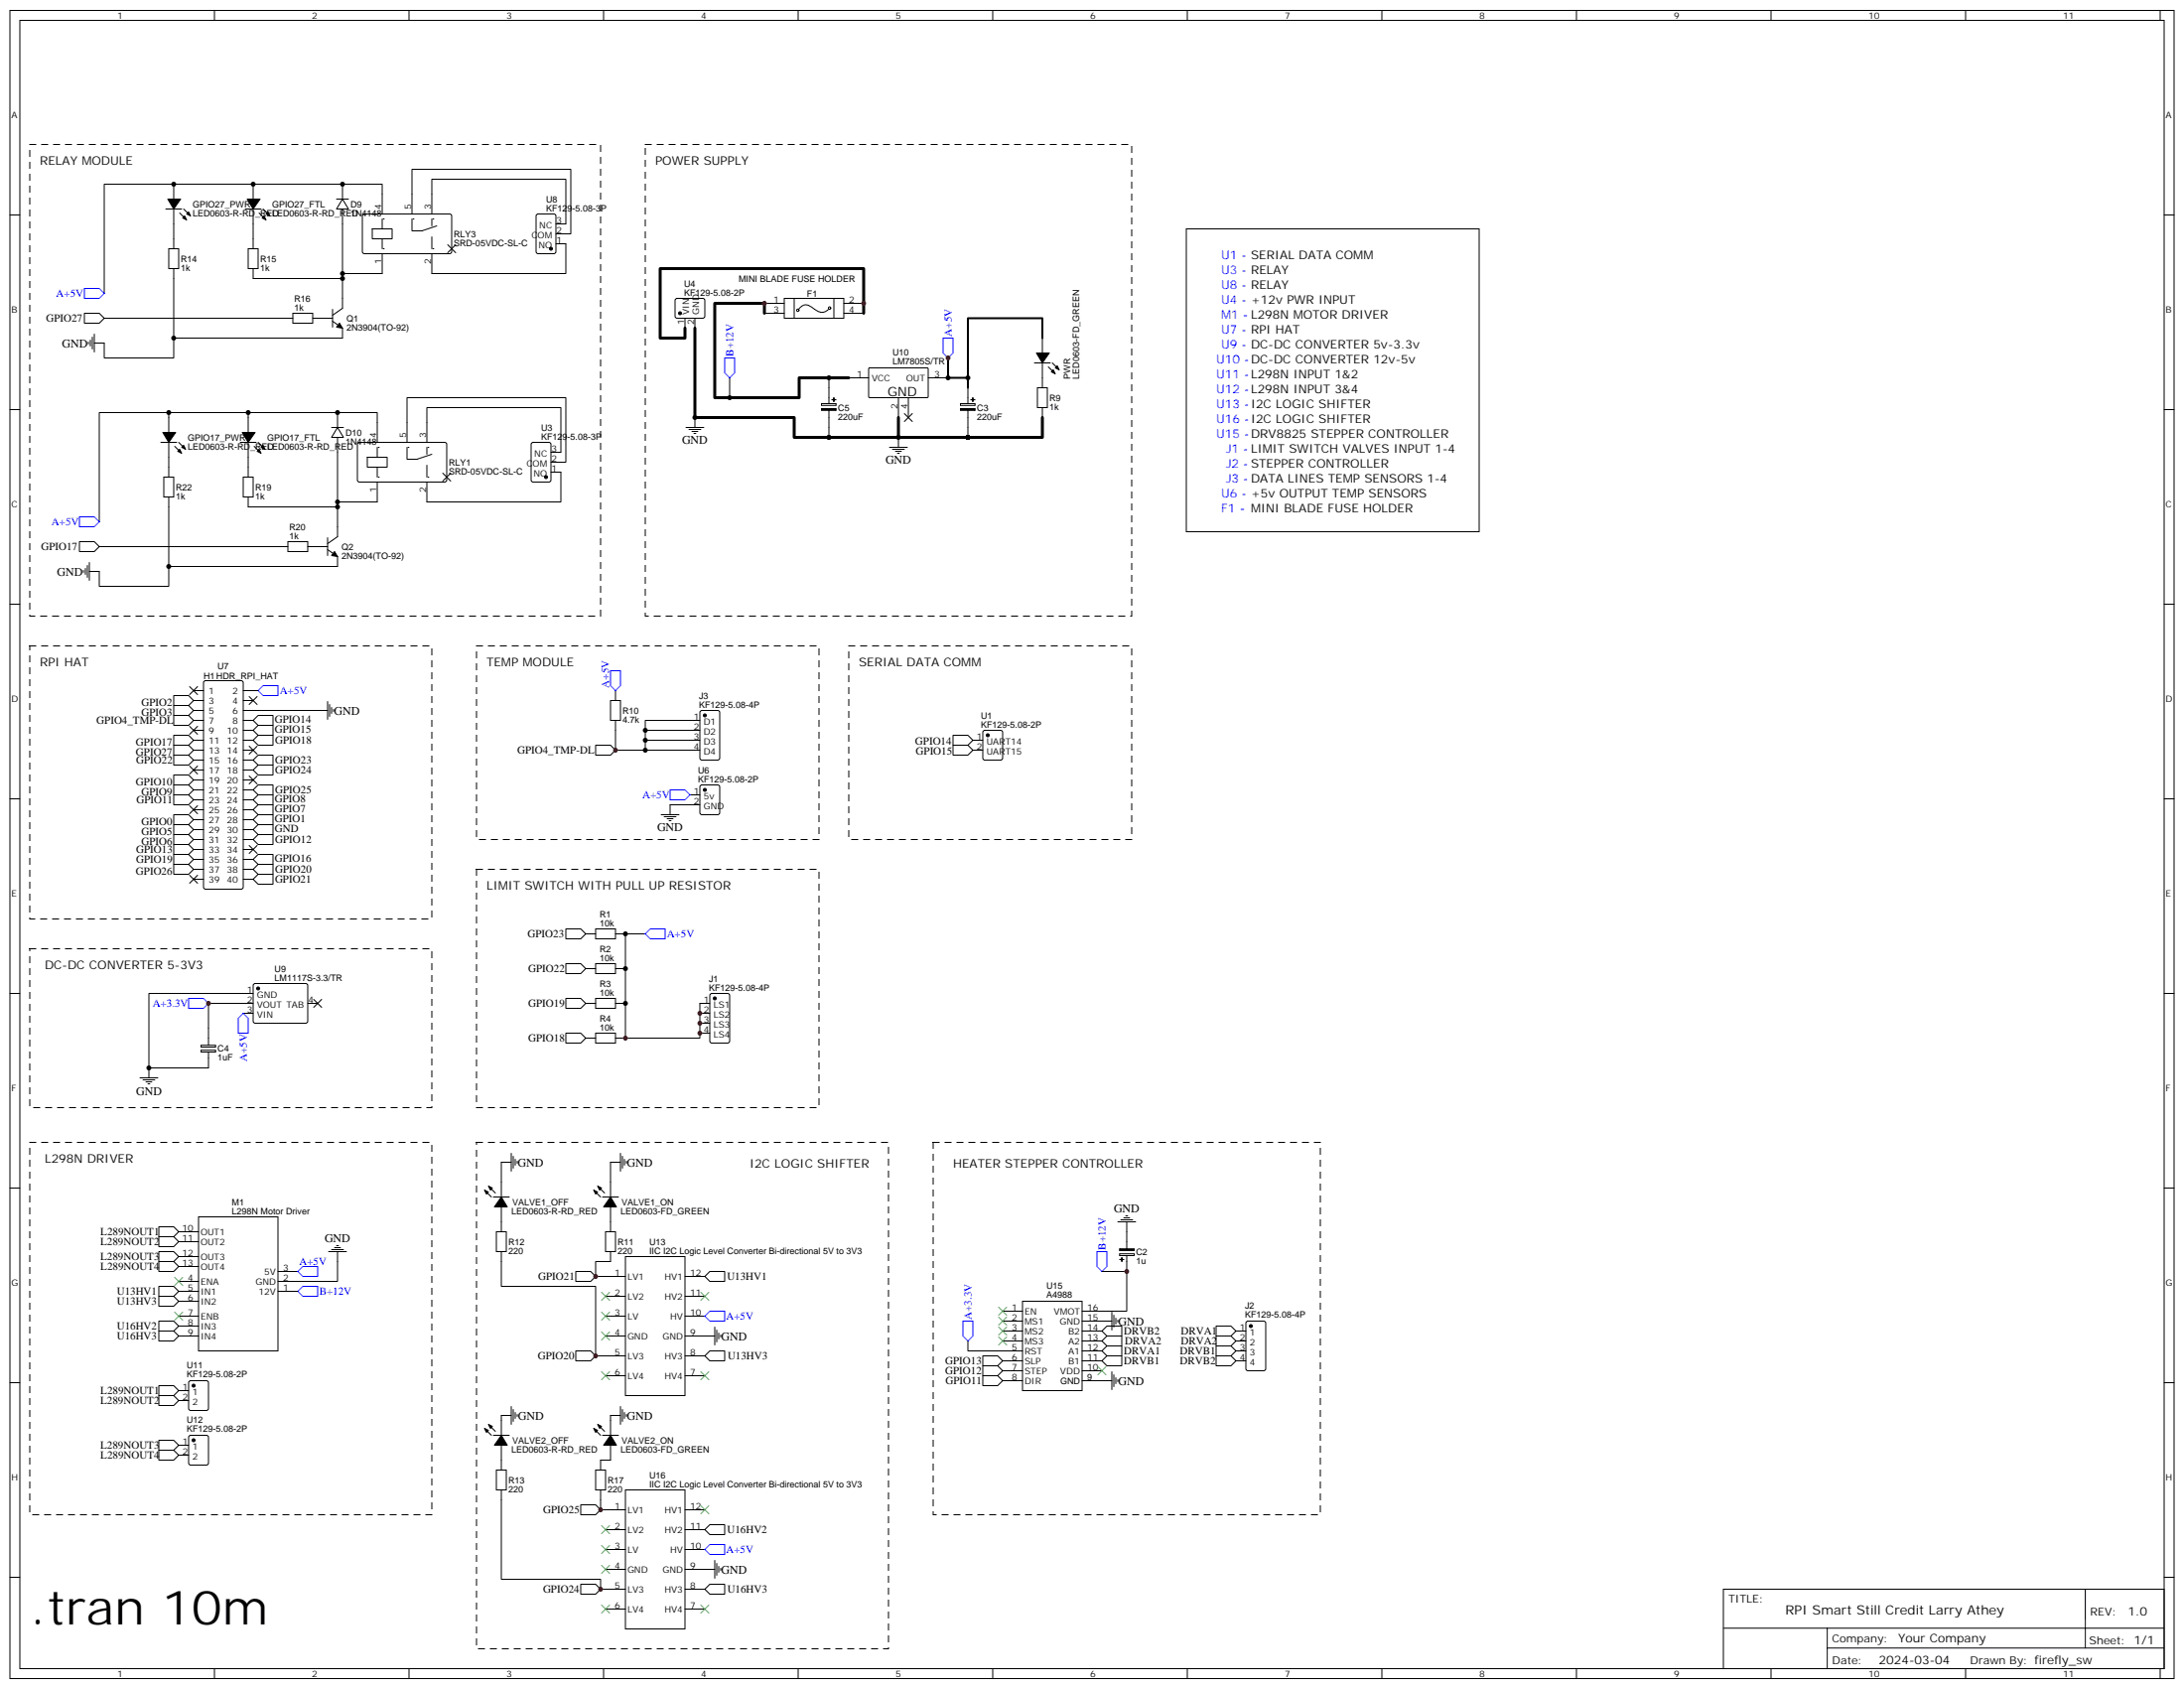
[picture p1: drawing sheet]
<svg xmlns="http://www.w3.org/2000/svg" width="776mm" height="600mm" viewBox="0 0 776 600" stroke-linecap="round" stroke-linejoin="round" font-family="sans-serif">
<g fill="none" stroke="#000" stroke-width=".35">
<path d="M3.5 3.7h769.1v592.7h-769.1zM7.1 7.2h762v585.6h-762zM76.2 3.7v3.5M145.3 3.7v3.5M214.5 3.7v3.5M283.6 3.7v3.5M352.8 3.7v3.5M421.9 3.7v3.5M491.1 3.7v3.5M560.2 3.7v3.5M629.4 3.7v3.5M698.5 3.7v3.5"/>
<path d="M767.6 3.7v3.5M3.5 76.4h3.6M61.7 65.4h-24.7v38.8M61.7 65.4h28.3M61.7 65.4v5.3M61.7 74.3v14.1M90 65.4h45.8v10.6M90 65.4v5.3M90 74.3v14.1M119.6 70.7h4.2M121.7 70.7l2.1 3.6h-4.2zM121.7 74.3v22.9h14.1v-7.1"/>
<path d="M121.7 65.4v5.3M129 76.2l.5-.2 30.6 .1 .4 .6-.1 13-.6 .4h-30.6l-.4-.7v-12.7zM135.8 77.8v3.5M146.4 77.8v4.2h3.5l5.3-1.7M146.4 76v-15.9h56.4v23h-5.2M153.5 76v-12.3h47.6v15.9h-3.5M153.5 77.8v2.5M190.7 76.2l.5-.2h5.6l.7 .5 .1 12.9-.5 .7h-5.9l-.6-.4-.1-13zM769.1 76.4h3.5M60 88.4h3.5v7h-3.5zM61.7 95.4v31.8h-24.7v-5.3h-3.5M88.2 88.4h3.5v7h-3.5z"/>
<path d="M90 95.4v3.6h31.7v-1.8M121.7 99v10.5l-3.5 2.5M132.3 81.3h7v3.5h-7zM135.8 84.8v3.6M153.5 84.1v4.3M159.1 87l2.8 2.8M161.9 87l-2.8 2.8M197.6 86.6h3.5v10.6h-47.6v-7.1M30 111.3h5.3l1.7 1.8-1.7 1.7h-5.3zM32.8 119.8v4.2M33.5 118.7v6.4M37 113.1h67.1"/>
<path d="M104.1 111.3h7v3.5h-7zM111.1 113.1h7.1M118.2 114.1l3.5 2.5v3.5h-60M118.2 109.9v6.3M240.1 106.2l.5-.2 9.4 .1 .5 .6-.1 5.9-.6 .5-9.5-.1-.4-.6v-5.7zM243.4 113.1v3.5M246.9 113.1v3.5M271.6 107.8h7.1M271.6 111.3h7.1M278.7 106h21.2v7.1h-21.2zM282.2 106v7.1M283.8 109.8a3.1 3.1 0 0 1 5.2-.3l.6 .5a3.3 3.3 0 0 0 4.8-.1"/>
<path d="M296.3 106v7.1M299.9 107.8h7M299.9 111.3h7M31.4 121.5v.7M32.1 120.8v2.1M259.3 134.2v7.1M294.6 134.2v9.2M301.6 134.2h7.1M308.7 130.9l21-.1 .1 10.3-20.9 .1zM336.9 127.2v7h-7.1M344 137.8v5.6M368.7 137.8h3.5v7h-3.5z"/>
<path d="M370.4 120.1v5.3M370.4 128.9v8.9M3.5 145.5h3.6M60 153.6v-7h-24.7v38.8M60 146.6h28.2v7M60 157.2v12.3M88.2 146.6h45.9v10.6M88.2 157.2v12.3M117.8 151.9h4.3M119.9 151.9l2.2 3.5h-4.3zM119.9 155.4v22.9h14.2v-7M119.9 146.6v5.3"/>
<path d="M127.2 157.4l.5-.2h30.6l.4 .7v12.9l-.7 .5-30.6-.1-.4-.6v-12.7zM134.1 158.9v3.6M144.6 157.2v-15.9h56.5v22.9h-5.3M144.6 158.9v4.3h3.6l5.3-1.8M151.7 157.2v-12.4h47.6v15.9h-3.5M151.7 158.9v2.5M189 157.4l.4-.2h5.7l.6 .4 .1 13-.5 .6-5.9 .1-.6-.5-.1-12.9zM243.8 151.9h6.3M244.8 152.6h4.3M245.9 153.3h2.1M246.6 154h.7M246.9 148.3v3.6"/>
<path d="M291.9 143.4h5.2v.6h-5.2zM294.6 145.9v9.5M316.1 158.9h6.3M317.1 159.6h4.3M319.3 141.3v7M319.3 155.4v3.5M321.4 146.9l2.8 2.9M322.8 141.3v7M324.2 146.9l-2.8 2.9M341.3 143.4h5.2v.6h-5.2zM344 145.9v9.5M370.4 144.8v3.5"/>
<path d="M769.1 145.5h3.5M58.2 169.5h3.5v7.1h-3.5zM60 176.6v31.7h-24.7v-5.3h-3.6M86.4 169.5h3.6v7.1h-3.6zM88.2 176.6v3.5h31.7v-1.8M130.5 162.5h7.1v3.5h-7.1zM134.1 166v3.5M151.7 165.3v4.2M157.3 168.1l2.9 2.8M160.2 168.1l-2.9 2.8M195.8 167.7h3.5v10.6h-47.6v-7M318.2 160.3h2.1"/>
<path d="M318.9 161h.7M28.2 192.4h5.3l1.8 1.8-1.8 1.8h-5.3zM31.7 199.8v6.4M35.3 194.2h67M102.3 192.4h7.1v3.6h-7.1zM109.4 194.2h7M116.4 195.3l3.5 2.4v3.6h-59.9M116.4 191v6.4M119.9 180.1v10.6l-3.5 2.4M3.5 214.7h3.6M29.6 202.7v.7M30.3 202v2.1"/>
<path d="M31 200.9v4.2M769.1 214.7h3.5M61.7 254.2h5.3l1.8 1.7-1.8 1.8h-5.3zM61.7 247.1h5.3l1.8 1.8-1.8 1.7h-5.3zM61.7 250.6h5.3l1.8 1.8-1.8 1.8h-5.3zM67.4 243.9l2.8 2.9M67.4 258.1l2.8 2.8M68.8 252.4h3.5M68.8 245.4h3.5M68.8 248.9h3.5M68.8 255.9h3.5M68.8 259.5h3.5"/>
<path d="M70.2 243.9l-2.8 2.9M70.2 258.1l-2.8 2.8M72.6 242l.4-.2h12.7l.5 .2 .2 .5v72.7l-.2 .5-.5 .2h-12.7l-.5-.2-.2-.5v-72.7zM86.4 252.4h30M86.4 245.4h5.3M86.4 248.9h3.6M86.4 255.9h3.6M86.4 259.5h3.6M88.5 247.5l2.9 2.8M90 259.5l1.7-1.8h5.3v3.5h-5.3zM90 255.9l1.7-1.7h5.3v3.5h-5.3zM91.4 247.5l-2.9 2.8"/>
<path d="M116.4 249.2v6.4M117.1 250.3v4.2M117.8 251.4v2.1M118.5 252.1v.7M217 248.9h3.5v7h-3.5zM218.7 255.9v10.6h10.6v-10.6h19.4M218.7 245.4v3.5M229.3 259.5h19.4M248.9 252.6l.5-.2h5.7l.6 .4 .1 16.5-.5 .7-5.9 .1-.6-.5-.1-16.5zM349.5 259.7l.5-.2h5.6l.7 .4v9.4l-.5 .7-5.8 .1-.7-.5-.1-9.4zM61.7 268.3h5.3l1.8 1.8-1.8 1.7h-5.3zM61.7 261.2h5.3l1.8 1.8-1.8 1.8h-5.3z"/>
<path d="M61.7 264.8h5.3l1.8 1.7-1.8 1.8h-5.3zM61.7 275.3h5.3l1.8 1.8-1.8 1.8h-5.3zM61.7 278.9h5.3l1.8 1.7-1.8 1.8h-5.3zM67.4 272.2l2.8 2.8M68.8 263h3.5M68.8 266.5h3.5M68.8 270.1h3.5M68.8 273.6h3.5M68.8 277.1h3.5M70.2 272.2l-2.8 2.8M86.4 263h3.6M86.4 266.5h3.6"/>
<path d="M86.4 270.1h3.6M86.4 273.6h3.6M86.4 277.1h3.6M88.5 265.1l2.9 2.8M88.5 275.7l2.9 2.8M90 270.1l1.7-1.8h5.3v3.5h-5.3zM90 273.6l1.7-1.8h5.3v3.5h-5.3zM90 263l1.7-1.8h5.3v3.6h-5.3zM91.4 265.1l-2.9 2.8M91.4 275.7l-2.9 2.8M211.7 264.8h5.3l1.7 1.7-1.7 1.8h-5.3zM229.3 263h19.4"/>
<path d="M229.3 266.5h19.4M248.9 279.1l.5-.2h5.7l.6 .4 .1 9.4-.5 .7-5.9 .1-.6-.5-.1-9.4zM338.7 261.2h5.3l1.7 1.8-1.7 1.8h-5.3zM338.7 264.8h5.3l1.7 1.7-1.7 1.8h-5.3zM345.7 263h3.5M345.7 266.5h3.5M3.5 283.8h3.6M61.7 282.4h5.3l1.8 1.8-1.8 1.7h-5.3zM61.7 289.5h5.3l1.8 1.7-1.8 1.8h-5.3zM61.7 293h5.3l1.8 1.7-1.8 1.8h-5.3zM61.7 296.5h5.3l1.8 1.8-1.8 1.7h-5.3zM67.4 286.3l2.8 2.8"/>
<path d="M68.8 280.6h3.5M68.8 284.2h3.5M68.8 287.7h3.5M68.8 291.2h3.5M68.8 294.7h3.5M68.8 298.3h3.5M70.2 286.3l-2.8 2.8M86.4 280.6h3.6M86.4 284.2h3.6M86.4 287.7h3.6M86.4 291.2h3.6M86.4 294.7h3.6"/>
<path d="M86.4 298.3h3.6M90 280.6l1.7-1.7h5.3v3.5h-5.3zM90 298.3l1.7-1.8h5.3v3.5h-5.3zM90 294.7l1.7-1.7h5.3v3.5h-5.3zM90 291.2l1.7-1.7h5.3v3.5h-5.3zM90 287.7l1.7-1.8h5.3v3.6h-5.3zM90 284.2l1.7-1.8h5.3v3.5h-5.3zM234.9 289.5h6.4M236 290.2h4.2M237.1 290.9h2.1M237.8 291.6h.7M245.2 282.4h3.5"/>
<path d="M248.7 285.9h-10.6v3.6M769.1 283.8h3.5M61.7 303.6h5.3l1.8 1.7-1.8 1.8h-5.3zM61.7 300h5.3l1.8 1.8-1.8 1.8h-5.3zM61.7 307.1h5.3l1.8 1.8-1.8 1.7h-5.3zM67.4 311l2.8 2.8M68.8 301.8h3.5M68.8 305.3h3.5M68.8 308.9h3.5M68.8 312.4h3.5M70.2 311l-2.8 2.8M86.4 301.8h3.6"/>
<path d="M86.4 305.3h3.6M86.4 308.9h3.6M86.4 312.4h3.6M88.5 300.4l2.9 2.8M90 308.9l1.7-1.8h5.3v3.5h-5.3zM90 312.4l1.7-1.8h5.3v3.5h-5.3zM90 305.3l1.7-1.7h5.3v3.5h-5.3zM91.4 300.4l-2.9 2.8M201.1 330h5.3l1.7 1.8-1.7 1.8h-5.3zM208.1 331.8h3.6M211.7 330h7v3.6h-7zM218.7 331.8h3.5"/>
<path d="M222.2 331.8h7.1M222.2 331.8v37h26.5v-1.7M3.5 353h3.6M90 353h-37.1v26.4h21.2v-5.6M90 356.5h-15.9v14.8M90.2 349.6l.5-.2h18l.5 .2 .2 .5-.1 13-.6 .4h-18.3l-.4-.7v-12.7zM109.4 356.5h3.5M111.5 355.1l2.8 2.8M114.3 355.1l-2.8 2.8M201.1 342.4h5.3l1.7 1.7-1.7 1.8h-5.3zM201.1 354.7h5.3l1.7 1.8-1.7 1.7h-5.3zM208.1 344.1h3.6"/>
<path d="M208.1 356.5h3.6M211.7 342.4h7v3.5h-7zM211.7 354.7h7v3.5h-7zM218.7 344.1h3.5M218.7 356.5h3.5M252.2 356.5h-3.5v7M252.5 353.2l.4-.2h5.7l.6 .4 .1 16.5-.5 .6-5.9 .1-.6-.5-.1-16.4zM769.1 353h3.5M52.9 379.4v3.5M71.4 371.4h5.2v.6h-5.2zM71.4 373.1h5.2v.7h-5.2zM86.4 360h3.6"/>
<path d="M201.1 367.1h5.3l1.7 1.7-1.7 1.8h-5.3zM208.1 368.8h3.6M211.7 367.1h7v3.5h-7zM218.7 368.8h3.5M248.7 360h3.5M248.7 363.5h3.5M248.7 367.1h3.5M248.7 363.5v3.6M49.7 382.9h6.4M50.8 383.6h4.2M51.9 384.4h2.1M52.6 385.1h.7"/>
<path d="M181.7 412.9h-3.5v12.4M181.7 409.8v6.3M182.4 410.8v4.2M183.1 411.9v2.1M183.8 412.6v.7M220.5 412.9h-3.5v12.4M220.5 409.8v6.3M221.2 410.8v4.2M221.9 411.9v2.1M222.6 412.6v.7M3.5 422.1h3.6M56.4 435.9h5.3l1.8 1.7-1.8 1.8h-5.3z"/>
<path d="M56.4 439.4h5.3l1.8 1.7-1.8 1.8h-5.3zM63.5 437.6h7.1M70.6 432.3h28.2v47.7h-28.2zM176.4 437.6h3.5v7.1h-3.5zM178.2 428.8v8.8M215.2 437.6h3.5v7.1h-3.5zM217 428.8v8.8M397.2 434.1h6.4M398.3 433.4h4.2M399.3 432.7h2.2M400 432h.8M400.4 434.1v9.5"/>
<path d="M769.1 422.1h3.5M56.4 444.7h5.3l1.8 1.7-1.8 1.8h-5.3zM56.4 448.2h5.3l1.8 1.8-1.8 1.7h-5.3zM56.4 457h5.3l1.8 1.8-1.8 1.8h-5.3zM63.5 458.8h7.1M63.5 455.3h7.1M63.5 441.1h7.1M63.5 446.4h7.1M63.5 450h7.1M98.8 458.8h7M98.8 451.7h7M116.8 444.7h6.3"/>
<path d="M117.8 444h4.3M118.9 443.3h2.1M119.6 442.6h.7M119.9 444.7v10.6h-21.1M178.2 444.7v12.3h33.5v24.7M204.6 451.7h5.3l1.8 1.8-1.8 1.8h-5.3zM217 444.7v3.5h-5.3v5.3h10.5M222.2 446.4h21.2v49.4h-21.2zM243.4 453.5h7.1M250.5 453.5l1.7-1.8h5.3v3.6h-5.3zM391.6 451.7h8.8v14.1h-15.9M397.9 445.5h5.1v.6h-5.1z"/>
<path d="M400.4 446.1v5.6M56.4 460.6h5.3l1.8 1.7-1.8 1.8h-5.3zM56.4 469.4h5.3l1.8 1.7-1.8 1.8h-5.3zM56.4 472.9h5.3l1.8 1.8-1.8 1.7h-5.3zM63.5 474.7h7.1M63.5 471.1h7.1M63.5 467.6h7.1M63.5 462.3h7.1M204.6 480h5.3l1.8 1.7-1.8 1.8h-5.3zM215.2 474.7h7M215.2 467.6h7M215.2 460.6h7"/>
<path d="M243.4 474.7h10.6M243.4 467.6h7.1M243.4 460.6h7.1M254 471.5v6.3M254.7 472.5v4.3M255.4 473.6v2.1M256.1 474.3v.7M344 476.4v3.6h19.4M356.3 472.9h7.1M356.3 476.4h7.1M356.3 469.4h7.1M356.3 465.8h7.1"/>
<path d="M363.4 462.3h21.1v31.8h-21.1zM384.5 472.9h7.1M384.5 476.4h7.1M384.5 480h7.1M384.5 469.4h10.6M391.6 480l1.7-1.8h5.3v3.5h-5.3zM391.6 476.4l1.7-1.7h5.3v3.5h-5.3zM391.6 472.9l1.7-1.8h5.3v3.6h-5.3zM395.1 466.2v6.3M395.8 467.3v4.2M396.5 468.3v2.1M397.2 469v.7"/>
<path d="M432.2 471.1h5.2l1.8 1.8-1.8 1.8h-5.2zM432.2 474.7h5.2l1.8 1.7-1.8 1.8h-5.2zM432.2 478.2h5.2l1.8 1.8-1.8 1.7h-5.2zM439.2 472.9h3.5M439.2 476.4h3.5M439.2 480h3.5M443 469.6l.4-.2h5.7l.6 .4 .1 16.5-.5 .7h-5.9l-.6-.5-.1-16.4zM3.5 491.2h3.6M56.4 495.8h5.3l1.8 1.8-1.8 1.8h-5.3zM56.4 492.3h5.3l1.8 1.8-1.8 1.7h-5.3zM63.5 494.1h3.5M63.5 497.6h3.5"/>
<path d="M67.3 490.7l.4-.2h5.7l.6 .5 .1 9.4-.5 .7h-5.9l-.6-.4-.1-9.5zM181.7 499.7v6.4M211.7 481.7h10.5M215.2 488.8h7M220.5 499.7v6.4M243.4 481.7h7.1M243.4 488.8h7.1M250.5 481.7l1.7-1.7h5.3v3.5h-5.3zM349.2 488.8h5.3l1.8 1.7-1.8 1.8h-5.3zM349.2 485.2h5.3l1.8 1.8-1.8 1.8h-5.3zM349.2 481.7h5.3l1.8 1.8-1.8 1.7h-5.3zM356.3 483.5h7.1"/>
<path d="M356.3 487h7.1M356.3 490.5h7.1M384.5 483.5h7.1M384.5 487h7.1M384.5 490.5h10.6M391.6 483.5l1.7-1.8h5.3v3.5h-5.3zM395.1 487.4v6.3M395.8 488.4v4.3M396.5 489.5v2.1M397.2 490.2v.7M432.2 481.7h5.2l1.8 1.8-1.8 1.7h-5.2zM439.2 483.5h3.5"/>
<path d="M769.1 491.2h3.5M56.4 515.2h5.3l1.8 1.8-1.8 1.8h-5.3zM56.4 511.7h5.3l1.8 1.8-1.8 1.7h-5.3zM63.5 513.5h3.5M63.5 517h3.5M67.3 510.1l.4-.2h5.7l.6 .5 .1 9.4-.5 .7h-5.9l-.6-.4-.1-9.5zM178.2 513.5v8.8M181.7 502.9h-3.5v7M182.4 500.8v4.2M183.1 501.8v2.1M183.8 502.5v.7M217 513.5v5.3h-3.6v3.5"/>
<path d="M220.5 502.9h-3.5v7M221.2 500.8v4.2M221.9 501.8v2.1M222.6 502.5v.7M176.4 522.3h3.5v7h-3.5zM178.2 529.3v31.8h35.2v3.5M206.4 534.6h5.3l1.7 1.8-1.7 1.8h-5.3zM211.7 522.3h3.5v7h-3.5zM213.4 536.4h8.8M213.4 529.3v7.1M222.2 529.3h21.2v49.4h-21.2zM243.4 536.4h7.1"/>
<path d="M215.2 543.5h7M215.2 550.5h7M215.2 557.6h7M243.4 543.5h7.1M243.4 550.5h7.1M243.4 557.6h10.6M250.5 543.5l1.7-1.8h5.3v3.5h-5.3zM254 554.4v6.3M254.7 555.4v4.3M255.4 556.5v2.1M256.1 557.2v.7M3.5 560.4h3.6"/>
<path d="M206.4 562.9h5.3l1.7 1.7-1.7 1.8h-5.3zM213.4 564.6h8.8M215.2 571.7h7M243.4 564.6h7.1M243.4 571.7h7.1M250.5 564.6l1.7-1.7h5.3v3.5h-5.3zM612.4 564.6h156.7v28.2h-156.7zM612.5 578.5h156.4M649.3 578.5v14.1M741 564.6l.1 20.9M769.1 560.4h3.5M76.2 592.8v3.6"/>
<path d="M145.3 592.8v3.6M214.5 592.8v3.6M283.6 592.8v3.6M352.8 592.8v3.6M421.9 592.8v3.6M491.1 592.8v3.6M560.2 592.8v3.6M629.4 592.8v3.6M649.3 585.5h119.6M698.5 592.8v3.6M767.6 592.8v3.6"/>
<circle cx="283.5" cy="110.2" r=".42"/>
<circle cx="294.8" cy="109.5" r=".44"/>
</g>
<path d="M10.6 51.3h202.8v167.6h-202.8zM229.3 51.3h172.9v167.6h-172.9zM10.6 229.5h142.9v97h-142.9zM169.3 229.5h121.7v68.8h-121.7zM301.6 229.5h100.6v68.8h-100.6zM169.3 308.9h121.7v84.6h-121.7zM10.6 337.1h142.9v56.4h-142.9zM10.6 405.9h142.9v132.3h-142.9zM169.3 405.9h146.4v179.9h-146.4zM331.6 405.9h137.6v132.3h-137.6z" fill="none" stroke="#000" stroke-width=".35" stroke-dasharray="2.1 2.1"/>
<path d="M246.9 116.6v31.7h35.3v7.1h37.1v-7.1M271.6 111.3v-3.5h-17.6v33.5h30v-7.1h17.6M306.9 111.3v-15.9h-72.3v24.7h8.8v-3.5M370.4 148.3v7.1h-51.1" fill="none" stroke="#000" stroke-width="1.1"/>
<path d="M336.9 127.2v7h7.1M370.4 120.1v-7h-26.4v24.7" fill="none" stroke="#000" stroke-width=".71"/>
<g fill="#000" stroke="#000" stroke-width=".35">
<path d="M59.6 70.7h4.6l-2.5 3.6zM63.9 75.7l1.4 1.4zM58.9 74.3h5.7zM65.3 74.3l1.4 1.4zM64.9 77.4l.7-.7 .7 1.4zM66.3 76l.7-.7 .7 1.4zM87.8 70.7h4.6l-2.4 3.6zM92.1 75.7l1.4 1.4zM87.1 74.3h5.7zM93.5 74.3l1.4 1.4zM93.1 77.4l.7-.7 .7 1.4zM94.5 76l.7-.7 .8 1.4z"/>
<path d="M120.6 114.8l1.1 1.8-2.1-.4zM368.3 125.4h4.6l-2.5 3.5zM372.5 130.4l1.4 1.4zM367.6 128.9h5.6zM373.9 128.9l1.5 1.5zM374.3 131.4l.7 1.4-1.4-.7zM375 130.7l.7-.7 .7 1.4zM57.9 153.6h4.5l-2.4 3.6zM62.1 158.6l1.4 1.4zM57.1 157.2h5.7zM63.5 157.2l1.4 1.4zM65.3 158.2l.7 1.4-1.4-.7z"/>
<path d="M86.1 153.6h4.6l-2.5 3.6zM90.3 158.6l1.4 1.4zM85.4 157.2h5.6zM91.7 157.2l1.4 1.4zM93.5 158.2l.7 1.4-1.4-.7zM291.9 145.2h5.2v.6h-5.2zM295.6 142h1.4zM296.3 141.3v1.4zM341.3 145.2h5.2v.6h-5.2zM345 142h1.4zM345.7 141.3v1.4zM63.9 159.6l.7 1.4-1.5-.7z"/>
<path d="M92.1 159.6l.7 1.4-1.4-.7zM118.9 196l1 1.7-2.1-.3zM172.2 422.8l1.4 .7-.7 .7zM173.6 421.4l1.4 .7-.7 .7zM173.2 423.9l1.4 1.4zM175.3 425.3h5.7zM174.6 422.5l1.4 1.4zM178.2 425.3l2.1 3.5h-4.6zM211 422.8l1.4 .7-.7 .7zM212.4 421.4l1.4 .7-.7 .7zM212 423.9l1.4 1.4zM214.1 425.3h5.7z"/>
<path d="M213.4 422.5l1.4 1.4zM217 425.3l2.1 3.5h-4.6zM397.9 443.7h5.1v.6h-5.1zM397.9 447.5h1.4zM398.6 446.8l.1 1.4zM172.2 507.5l1.4 .7-.7 .7zM173.6 506.1l1.4 .7-.7 .7zM173.2 508.5l1.4 1.4zM175.3 509.9h5.7zM174.6 507.1l1.4 1.4zM178.2 509.9l2.1 3.6h-4.6zM211 507.5l1.4 .7-.7 .7z"/>
<path d="M212.4 506.1l1.4 .7-.7 .7zM212 508.5l1.4 1.4zM214.1 509.9h5.7zM213.4 507.1l1.4 1.4zM217 509.9l2.1 3.6h-4.6z"/>
<circle cx="195.8" cy="88.4" r=".53"/>
<circle cx="241.7" cy="111.3" r=".53"/>
<circle cx="194" cy="169.5" r=".53"/>
<circle cx="250.5" cy="254.2" r=".53"/>
<circle cx="351" cy="261.2" r=".53"/>
<circle cx="250.5" cy="280.6" r=".53"/>
<circle cx="91.7" cy="351.2" r=".53"/>
<circle cx="254" cy="354.7" r=".53"/>
<circle cx="444.5" cy="471.1" r=".53"/>
<circle cx="68.8" cy="492.3" r=".53"/>
<circle cx="68.8" cy="511.7" r=".53"/>
</g>
<g fill="#000">
<circle cx="61.7" cy="65.4" r=".88"/>
<circle cx="90" cy="65.4" r=".88"/>
<circle cx="121.7" cy="65.4" r=".88"/>
<circle cx="136.2" cy="77.8" r=".18"/>
<circle cx="146.8" cy="77.8" r=".18"/>
<circle cx="153.8" cy="77.8" r=".18"/>
<circle cx="121.7" cy="97.2" r=".88"/>
<circle cx="121.7" cy="99" r=".88"/>
<circle cx="136.2" cy="88.4" r=".18"/>
<circle cx="153.8" cy="88.4" r=".18"/>
<circle cx="61.7" cy="120.1" r=".88"/>
<circle cx="336.9" cy="134.2" r=".88"/>
<circle cx="344" cy="134.2" r=".88"/>
<circle cx="60" cy="146.6" r=".88"/>
<circle cx="88.2" cy="146.6" r=".88"/>
<circle cx="119.9" cy="146.6" r=".88"/>
<circle cx="134.4" cy="158.9" r=".18"/>
<circle cx="145" cy="158.9" r=".18"/>
<circle cx="152" cy="158.9" r=".18"/>
<circle cx="246.9" cy="148.3" r=".88"/>
<circle cx="294.6" cy="155.4" r=".88"/>
<circle cx="319.3" cy="155.4" r=".88"/>
<circle cx="344" cy="155.4" r=".88"/>
<circle cx="119.9" cy="178.3" r=".88"/>
<circle cx="134.4" cy="169.5" r=".18"/>
<circle cx="152" cy="169.5" r=".18"/>
<circle cx="119.9" cy="180.1" r=".88"/>
<circle cx="60" cy="201.3" r=".88"/>
<circle cx="229.3" cy="259.5" r=".88"/>
<circle cx="229.3" cy="263" r=".88"/>
<circle cx="229.3" cy="266.5" r=".88"/>
<circle cx="222.3" cy="331.8" r=".88"/>
<circle cx="222.3" cy="344.1" r=".88"/>
<circle cx="222.3" cy="356.5" r=".88"/>
<circle cx="52.9" cy="379.4" r=".88"/>
</g>
<g fill="none" stroke="#00f" stroke-width=".35">
<path d="M30 102.5h5.3l1.7 1.7-1.7 1.8h-5.3zM257.5 127.2h3.6v5.3l-1.8 1.7-1.8-1.7zM335.1 120.1h3.6v5.3l-1.8 1.8-1.8-1.8zM28.2 183.6h5.3l1.8 1.8-1.8 1.7h-5.3zM217 238.3h3.5v5.3l-1.8 1.8-1.7-1.8zM93.5 243.6h5.3v3.5h-5.3l-1.8-1.7zM238.1 280.6h5.3l1.8 1.8-1.8 1.8h-5.3zM231.1 330h5.3v3.6h-5.3l-1.8-1.8zM67 354.7h5.3l1.8 1.8-1.8 1.7h-5.3zM86.4 360l1.8 1.8v5.3h-3.5v-5.3zM105.8 458.8l1.8-1.8h5.3v3.6h-5.3zM105.8 451.7l1.8-1.7h5.3v3.5h-5.3z"/>
<path d="M389.8 444.7h3.5v5.3l-1.7 1.7-1.8-1.7zM250.5 467.6l1.7-1.8h5.3v3.6h-5.3zM342.2 469.4h3.5v5.3l-1.7 1.7-1.8-1.7zM250.5 550.5l1.7-1.8h5.3v3.6h-5.3z"/>
</g>
<g fill="none" stroke="#3c3" stroke-width=".35">
<path d="M62.1 453.8l2.8 2.9M64.9 453.8l-2.8 2.9M213.8 459.1l2.8 2.9M216.6 459.1l-2.8 2.9M249.1 459.1l2.8 2.9M251.9 459.1l-2.8 2.9M62.1 466.2l2.8 2.8M64.9 466.2l-2.8 2.8M213.8 466.2l2.8 2.8M213.8 473.3l2.8 2.8M216.6 466.2l-2.8 2.8M216.6 473.3l-2.8 2.8"/>
<path d="M354.9 475l2.8 2.8M354.9 471.5l2.8 2.8M354.9 468l2.8 2.8M354.9 464.4l2.8 2.9M357.7 464.4l-2.8 2.9M357.7 475l-2.8 2.8M357.7 471.5l-2.8 2.8M357.7 468l-2.8 2.8M213.8 487.4l2.8 2.8M216.6 487.4l-2.8 2.8M249.1 487.4l2.8 2.8M251.9 487.4l-2.8 2.8"/>
<path d="M390.2 485.6l2.8 2.8M393 485.6l-2.8 2.8M249.1 535l2.8 2.8M251.9 535l-2.8 2.8M213.8 542l2.8 2.9M213.8 549.1l2.8 2.8M213.8 556.2l2.8 2.8M216.6 542l-2.8 2.9M216.6 549.1l-2.8 2.8M216.6 556.2l-2.8 2.8M213.8 570.3l2.8 2.8M216.6 570.3l-2.8 2.8"/>
<path d="M249.1 570.3l2.8 2.8M251.9 570.3l-2.8 2.8"/>
</g>
<g fill="#c00">
<circle cx="336.9" cy="127.2" r=".88"/>
<circle cx="400.4" cy="451.7" r=".88"/>
<circle cx="218.7" cy="266.5" r=".88"/>
<circle cx="74.1" cy="356.5" r=".88"/>
<circle cx="211.7" cy="453.5" r=".88"/>
<circle cx="211.7" cy="481.7" r=".88"/>
<circle cx="213.4" cy="536.4" r=".88"/>
<circle cx="213.4" cy="564.6" r=".88"/>
<circle cx="248.7" cy="367.1" r=".88"/>
<circle cx="222.3" cy="368.8" r=".88"/>
<circle cx="248.7" cy="363.5" r=".88"/>
<circle cx="248.7" cy="360" r=".88"/>
</g>
<g fill="#000">
<circle cx="294.6" cy="134.2" r=".88"/>
<circle cx="259.3" cy="141.3" r=".88"/>
</g>
<g fill="#c00">
<circle cx="306.9" cy="107.8" r=".88"/>
<circle cx="271.6" cy="107.8" r=".88"/>
</g>
<path d="M421.6 81.3h104v107.6h-104z" fill="none" stroke="#000" stroke-width=".35"/>
<text font-size="16.9" x="10.6" y="577">.tran 10m</text>
<g font-size="4.6">
<text x="315.4" y="140.6">GND</text>
<text x="634.5" y="573.6">RPI Smart Still Credit Larry Athey</text>
</g>
<g font-size="4.2">
<text x="14.1" y="58.4">RELAY MODULE</text>
<text x="232.8" y="58.4">POWER SUPPLY</text>
<text x="22" y="123.3">GND</text>
<text x="242.4" y="157.5">GND</text>
<text x="314.7" y="164.6">GND</text>
<text x="20.3" y="204.5">GND</text>
<text x="14.1" y="236.5">RPI HAT</text>
<text x="172.9" y="236.5">TEMP MODULE</text>
<text x="305.2" y="236.5">SERIAL DATA COMM</text>
<text x="118.7" y="253.8">GND</text>
<text x="233.5" y="295.1">GND</text>
<text x="172.9" y="315.9">LIMIT SWITCH WITH PULL UP RESISTOR</text>
<text x="15.9" y="344.1">DC-DC CONVERTER 5-3V3</text>
<text x="48.3" y="389">GND</text>
<text x="15.9" y="412.9">L298N DRIVER</text>
<text x="184" y="414.3">GND</text>
<text x="222.8" y="414.3">GND</text>
<text x="266.3" y="414.7">I2C LOGIC SHIFTER</text>
<text x="338.7" y="414.7">HEATER STEPPER CONTROLLER</text>
<text x="395.8" y="430.9">GND</text>
<text x="115.4" y="441.5">GND</text>
<text x="397.4" y="470.8">GND</text>
<text x="256.3" y="476.1">GND</text>
<text x="397.4" y="492">GND</text>
<text x="184.1" y="504.3">GND</text>
<text x="222.8" y="504.3">GND</text>
<text x="256.3" y="559">GND</text>
<text x="756.2" y="573.9">1.0</text>
<text x="674.6" y="583.4">Your Company</text>
<text x="667.7" y="591.2">2024-03-04</text>
</g>
<g font-size="4.2" fill="#00f">
<text x="433.9" y="91.9">U1 - SERIAL DATA COMM</text>
<text x="433.9" y="97.2">U3 - RELAY</text>
<text x="433.9" y="107.8">U4 - +12v PWR INPUT</text>
<text x="433.9" y="102.5">U8 - RELAY</text>
<text x="433.9" y="113.1">M1 - L298N MOTOR DRIVER</text>
<text x="433.9" y="118.4">U7 - RPI HAT</text>
<text x="433.9" y="123.6">U9 - DC-DC CONVERTER 5v-3.3v</text>
<text x="432.2" y="128.9">U10 -DC-DC CONVERTER 12v-5v</text>
<text x="432.2" y="134.2">U11 -L298N INPUT 1&amp;2</text>
<text x="432.2" y="139.5">U12 -L298N INPUT 3&amp;4</text>
<text x="432.2" y="144.8">U13 -I2C LOGIC SHIFTER</text>
<text x="432.2" y="150.1">U16 -I2C LOGIC SHIFTER</text>
<text x="432.2" y="155.4">U15 -DRV8825 STEPPER CONTROLLER</text>
<text x="435.7" y="160.7">J1 - LIMIT SWITCH VALVES INPUT 1-4</text>
<text x="435.7" y="166">J2 - STEPPER CONTROLLER</text>
<text x="435.7" y="171.3">J3 - DATA LINES TEMP SENSORS 1-4</text>
<text x="433.9" y="176.6">U6 - +5v OUTPUT TEMP SENSORS</text>
<text x="433.9" y="181.9">F1 - MINI BLADE FUSE HOLDER</text>
</g>
<g font-size="3.9" fill="#00f">
<text x="20" y="105.5">A+5V</text>
<text x="338.2" y="119.4" transform="rotate(-90 338.2 119.4)">A+5V</text>
<text x="260.6" y="126.6" transform="rotate(-90 260.6 126.6)">B+12V</text>
<text x="18.3" y="186.6">A+5V</text>
<text x="216.4" y="244.3" transform="rotate(-90 216.4 244.3)">A+5V</text>
<text x="99.5" y="246.7">A+5V</text>
<text x="228.3" y="283.6">A+5V</text>
<text x="237" y="333.1">A+5V</text>
<text x="54.2" y="357.6">A+3.3V</text>
<text x="87.7" y="377" transform="rotate(-90 87.7 377)">A+5V</text>
<text x="106.3" y="449.4">A+5V</text>
<text x="392.9" y="444.1" transform="rotate(-90 392.9 444.1)">B+12V</text>
<text x="113.5" y="460.1">B+12V</text>
<text x="258" y="468.8">A+5V</text>
<text x="345.3" y="468.8" transform="rotate(-90 345.3 468.8)">A+3.3V</text>
<text x="258" y="551.7">A+5V</text>
</g>
<g font-size="3.9">
<text x="16.4" y="114.3">GPIO27</text>
<text x="14.6" y="195.5">GPIO17</text>
<text x="50.3" y="250.6">GPIO2</text>
<text x="34.3" y="257.2">GPIO4_TMP-DL</text>
<text x="50.3" y="254.2">GPIO3</text>
<text x="97.7" y="256.8">GPIO14</text>
<text x="97.7" y="260.3">GPIO15</text>
<text x="48.3" y="264.8">GPIO17</text>
<text x="48.3" y="268.3">GPIO27</text>
<text x="97.8" y="264.3">GPIO18</text>
<text x="183.9" y="267.8">GPIO4_TMP-DL</text>
<text x="325.2" y="264.6">GPIO14</text>
<text x="325.5" y="268.2">GPIO15</text>
<text x="48.4" y="271.3">GPIO22</text>
<text x="97.8" y="271.3">GPIO23</text>
<text x="97.8" y="274.8">GPIO24</text>
<text x="48.3" y="278.9">GPIO10</text>
<text x="97.8" y="281.9">GPIO25</text>
<text x="48.5" y="285.5">GPIO11</text>
<text x="50.3" y="282.4">GPIO9</text>
<text x="97.7" y="285">GPIO8</text>
<text x="50.3" y="293">GPIO0</text>
<text x="97.7" y="292">GPIO1</text>
<text x="97.7" y="288.5">GPIO7</text>
<text x="50.3" y="296.5">GPIO5</text>
<text x="97.7" y="295.6">GND</text>
<text x="97.8" y="299.5">GPIO12</text>
<text x="48.4" y="303.1">GPIO13</text>
<text x="50.3" y="300">GPIO6</text>
<text x="48.3" y="310.6">GPIO26</text>
<text x="48.4" y="306.6">GPIO19</text>
<text x="97.7" y="306.1">GPIO16</text>
<text x="97.8" y="310.1">GPIO20</text>
<text x="97.7" y="313.5">GPIO21</text>
<text x="187.5" y="333">GPIO23</text>
<text x="187.8" y="345.4">GPIO22</text>
<text x="187.8" y="357.8">GPIO19</text>
<text x="187.8" y="370.1">GPIO18</text>
<text x="35.7" y="442.4">L289NOUT2</text>
<text x="35.7" y="438.9">L289NOUT1</text>
<text x="35.7" y="447.7">L289NOUT3</text>
<text x="35.7" y="451.2">L289NOUT4</text>
<text x="191.3" y="454.7">GPIO21</text>
<text x="258.4" y="454.9">U13HV1</text>
<text x="41.5" y="460">U13HV1</text>
<text x="41.5" y="463.5">U13HV3</text>
<text x="41.5" y="472.3">U16HV2</text>
<text x="41.5" y="475.9">U16HV3</text>
<text x="399.4" y="474.1">DRVB2</text>
<text x="399.8" y="477.6">DRVA2</text>
<text x="419.6" y="474.2">DRVA1</text>
<text x="419.6" y="477.7">DRVA2</text>
<text x="191.1" y="483">GPIO20</text>
<text x="258.6" y="483">U13HV3</text>
<text x="335.9" y="484.7">GPIO13</text>
<text x="399.4" y="481.2">DRVA1</text>
<text x="399.4" y="484.7">DRVB1</text>
<text x="419.3" y="481.2">DRVB1</text>
<text x="419.3" y="484.7">DRVB2</text>
<text x="335.9" y="488.2">GPIO12</text>
<text x="336" y="491.8">GPIO11</text>
<text x="35.7" y="495.3">L289NOUT1</text>
<text x="35.7" y="498.9">L289NOUT2</text>
<text x="35.7" y="514.7">L289NOUT3</text>
<text x="35.7" y="518.3">L289NOUT4</text>
<text x="193" y="537.6">GPIO25</text>
<text x="258.4" y="544.7">U16HV2</text>
<text x="193" y="565.9">GPIO24</text>
<text x="258.5" y="565.9">U16HV3</text>
<text x="614.2" y="569.2">TITLE:</text>
<text x="742.8" y="573.9">REV:</text>
<text x="651.1" y="583.4">Company:</text>
<text x="742.5" y="584">Sheet: 1/1</text>
<text x="651.1" y="591.1">Date:</text>
<text x="700.1" y="591.2">Drawn By: firefly_sw</text>
</g>
<g font-size="3.2">
<text x="41.6" y="6.7">1</text>
<text x="110.8" y="6.7">2</text>
<text x="179.9" y="6.7">3</text>
<text x="249.1" y="6.7">4</text>
<text x="318.2" y="6.7">5</text>
<text x="387.3" y="6.7">6</text>
<text x="456.5" y="6.7">7</text>
<text x="525.6" y="6.7">8</text>
<text x="594.8" y="6.7">9</text>
<text x="663.9" y="6.7">10</text>
<text x="733.1" y="6.7">11</text>
<text x="4.1" y="41.8">A</text>
<text x="769.6" y="41.8">A</text>
<text x="194" y="71.8">U8</text>
<text x="68.4" y="76.8">LED0603-R-RD_RED</text>
<text x="68.4" y="73.6">GPIO27_PWR</text>
<text x="96.7" y="76.8">LED0603-R-RD_RED</text>
<text x="96.7" y="73.6">GPIO27_FTL</text>
<text x="124.5" y="76.9">1N4148</text>
<text x="124.5" y="73.6">D9</text>
<text x="135.5" y="74.3" transform="rotate(-90 135.5 74.3)">4</text>
<text x="146" y="74.3" transform="rotate(-90 146 74.3)">5</text>
<text x="153.1" y="74.3" transform="rotate(-90 153.1 74.3)">3</text>
<text x="194" y="75">KF129-5.08-3P</text>
<text x="191.7" y="81">NC</text>
<text x="197.7" y="82.7">2</text>
<text x="197.7" y="79.2">3</text>
<text x="161.2" y="87.4">SRD-05VDC-SL-C</text>
<text x="161.2" y="84.2">RLY3</text>
<text x="188.9" y="84.5">COM</text>
<text x="191.4" y="88">NO</text>
<text x="197.7" y="86.3">1</text>
<text x="64.2" y="93">R14</text>
<text x="92.4" y="93">R15</text>
<text x="135.5" y="93.9" transform="rotate(-90 135.5 93.9)">1</text>
<text x="153.1" y="93.9" transform="rotate(-90 153.1 93.9)">2</text>
<text x="64.2" y="96.2">1k</text>
<text x="92.4" y="96.2">1k</text>
<text x="243.1" y="101.8">U4</text>
<text x="262.5" y="100.1">MINI BLADE FUSE HOLDER</text>
<text x="104.6" y="107.1">R16</text>
<text x="243.1" y="105">KF129-5.08-2P</text>
<text x="274.9" y="107.4">1</text>
<text x="286.8" y="105.4">F1</text>
<text x="301.6" y="107.4">2</text>
<text x="4.1" y="110.9">B</text>
<text x="104.6" y="110.2">1k</text>
<text x="244.8" y="111.8" transform="rotate(-90 244.8 111.8)">VIN</text>
<text x="248.4" y="111.8" transform="rotate(-90 248.4 111.8)">GND</text>
<text x="274.9" y="110.9">3</text>
<text x="301.6" y="110.9">4</text>
<text x="769.6" y="110.9">B</text>
<text x="123.1" y="117.4">2N3904(TO-92)</text>
<text x="123.1" y="114.2">Q1</text>
<text x="243.1" y="115.3" transform="rotate(-90 243.1 115.3)">1</text>
<text x="246.6" y="115.3" transform="rotate(-90 246.6 115.3)">2</text>
<text x="317.2" y="129.5">LM7805S/TR</text>
<text x="317.2" y="126.4">U10</text>
<text x="304.5" y="133.9">1</text>
<text x="309.7" y="135.3">VCC</text>
<text x="322" y="135.3">OUT</text>
<text x="332" y="133.9">3</text>
<text x="380.4" y="134.6" transform="rotate(-90 380.4 134.6)">PWR</text>
<text x="383.5" y="134.6" transform="rotate(-90 383.5 134.6)">LED0603-FD_GREEN</text>
<text x="372.9" y="142.4">R9</text>
<text x="297.8" y="149.1">220uF</text>
<text x="297.8" y="146">C5</text>
<text x="318.9" y="145.4" transform="rotate(-90 318.9 145.4)">2</text>
<text x="322.4" y="145.4" transform="rotate(-90 322.4 145.4)">4</text>
<text x="347.2" y="149.1">220uF</text>
<text x="347.2" y="145.9">C3</text>
<text x="372.9" y="145.6">1k</text>
<text x="122.8" y="154.8">D10</text>
<text x="133.7" y="155.4" transform="rotate(-90 133.7 155.4)">4</text>
<text x="144.3" y="155.4" transform="rotate(-90 144.3 155.4)">5</text>
<text x="151.3" y="155.4" transform="rotate(-90 151.3 155.4)">3</text>
<text x="192.3" y="153">U3</text>
<text x="66.7" y="159.7">LED0603-R-RD_RED</text>
<text x="66.7" y="156.5">GPIO17_PWR</text>
<text x="94.9" y="159.7">LED0603-R-RD_RED</text>
<text x="94.9" y="156.5">GPIO17_FTL</text>
<text x="122.8" y="158">1N4148</text>
<text x="192.3" y="156.1">KF129-5.08-3P</text>
<text x="196" y="160.3">3</text>
<text x="159.5" y="165.3">RLY1</text>
<text x="187.1" y="165.6">COM</text>
<text x="189.9" y="162.1">NC</text>
<text x="196" y="167.4">1</text>
<text x="196" y="163.9">2</text>
<text x="159.5" y="168.5">SRD-05VDC-SL-C</text>
<text x="189.6" y="169.2">NO</text>
<text x="62.4" y="177.3">1k</text>
<text x="62.4" y="174.2">R22</text>
<text x="90.7" y="177.3">1k</text>
<text x="90.7" y="174.2">R19</text>
<text x="133.7" y="175.1" transform="rotate(-90 133.7 175.1)">1</text>
<text x="151.3" y="175.1" transform="rotate(-90 151.3 175.1)">2</text>
<text x="4.1" y="180.1">C</text>
<text x="769.6" y="180.1">C</text>
<text x="102.8" y="191.4">1k</text>
<text x="102.8" y="188.2">R20</text>
<text x="121.4" y="195.3">Q2</text>
<text x="121.4" y="198.6">2N3904(TO-92)</text>
<text x="77.3" y="237.7">U7</text>
<text x="72.3" y="241.2">H1HDR_RPI_HAT</text>
<text x="4.1" y="249.2">D</text>
<text x="74.1" y="246.4">1</text>
<text x="74.1" y="249.9">3</text>
<text x="82.6" y="246.4">2</text>
<text x="82.6" y="249.9">4</text>
<text x="248.4" y="251.4">KF129-5.08-4P</text>
<text x="248.4" y="248.2">J3</text>
<text x="769.6" y="249.2">D</text>
<text x="74.1" y="253.5">5</text>
<text x="74.1" y="257">7</text>
<text x="82.6" y="253.5">6</text>
<text x="82.6" y="257">8</text>
<text x="221.2" y="256.8">4.7k</text>
<text x="221.2" y="253.5">R10</text>
<text x="246.5" y="255.6">1</text>
<text x="250" y="257.4">D1</text>
<text x="348.6" y="255.2">U1</text>
<text x="74.1" y="260.5">9</text>
<text x="80.6" y="260.5">10</text>
<text x="246.5" y="259.1">2</text>
<text x="246.5" y="262.6">3</text>
<text x="250" y="260.9">D2</text>
<text x="347.1" y="262.6">1</text>
<text x="348.6" y="258.4">KF129-5.08-2P</text>
<text x="74.1" y="264.1">11</text>
<text x="74.1" y="267.6">13</text>
<text x="80.6" y="264.1">12</text>
<text x="80.6" y="267.6">14</text>
<text x="246.5" y="266.2">4</text>
<text x="250" y="264.4">D3</text>
<text x="250" y="267.9">D4</text>
<text x="347.1" y="266.2">2</text>
<text x="350.6" y="264.4">UART14</text>
<text x="350.6" y="267.9">UART15</text>
<text x="74.1" y="271.1">15</text>
<text x="74.1" y="274.6">17</text>
<text x="80.6" y="271.1">16</text>
<text x="80.6" y="274.6">18</text>
<text x="248" y="274.6">U6</text>
<text x="74.1" y="278.2">19</text>
<text x="74.1" y="281.7">21</text>
<text x="80.6" y="278.2">20</text>
<text x="80.6" y="281.7">22</text>
<text x="248" y="277.8">KF129-5.08-2P</text>
<text x="74.1" y="285.2">23</text>
<text x="80.6" y="285.2">24</text>
<text x="246.5" y="282">1</text>
<text x="246.5" y="285.6">2</text>
<text x="250" y="283.8">5v</text>
<text x="250" y="287.3">GND</text>
<text x="74.1" y="288.7">25</text>
<text x="74.1" y="292.3">27</text>
<text x="80.6" y="288.7">26</text>
<text x="80.6" y="292.3">28</text>
<text x="74.1" y="295.8">29</text>
<text x="74.1" y="299.3">31</text>
<text x="80.6" y="295.8">30</text>
<text x="80.6" y="299.3">32</text>
<text x="74.1" y="302.9">33</text>
<text x="80.6" y="302.9">34</text>
<text x="74.1" y="306.4">35</text>
<text x="74.1" y="309.9">37</text>
<text x="80.6" y="306.4">36</text>
<text x="80.6" y="309.9">38</text>
<text x="74.1" y="313.4">39</text>
<text x="80.6" y="313.4">40</text>
<text x="4.1" y="318.4">E</text>
<text x="769.6" y="318.4">E</text>
<text x="213.1" y="329">10k</text>
<text x="213.1" y="325.8">R1</text>
<text x="213.1" y="341.3">10k</text>
<text x="213.1" y="338.1">R2</text>
<text x="97.6" y="345.2">U9</text>
<text x="87.8" y="352.6">1</text>
<text x="97.6" y="348.4">LM1117S-3.3/TR</text>
<text x="213.1" y="353.7">10k</text>
<text x="213.1" y="350.5">R3</text>
<text x="251.9" y="351.9">KF129-5.08-4P</text>
<text x="251.9" y="348.8">J1</text>
<text x="87.8" y="356.1">2</text>
<text x="87.8" y="359.7">3</text>
<text x="91.3" y="354.4">GND</text>
<text x="91.3" y="357.9">VOUT TAB</text>
<text x="109.5" y="356.1">4</text>
<text x="250" y="356.1">1</text>
<text x="250" y="359.7">2</text>
<text x="253.5" y="357.9">LS1</text>
<text x="91.3" y="361.4">VIN</text>
<text x="213.1" y="362.8">R4</text>
<text x="250" y="363.2">3</text>
<text x="253.5" y="361.4">LS2</text>
<text x="253.5" y="364.9">LS3</text>
<text x="213.1" y="366">10k</text>
<text x="250" y="366.7">4</text>
<text x="253.5" y="368.5">LS4</text>
<text x="77.3" y="376.6">1uF</text>
<text x="77.3" y="373.5">C4</text>
<text x="4.1" y="387.5">F</text>
<text x="769.6" y="387.5">F</text>
<text x="82.4" y="431.3">L298N Motor Driver</text>
<text x="82.4" y="428.1">M1</text>
<text x="181.7" y="431.3">LED0603-R-RD_RED</text>
<text x="182" y="428.1">VALVE1_OFF</text>
<text x="220.5" y="431.3">LED0603-FD_GREEN</text>
<text x="220.8" y="428.1">VALVE1_ON</text>
<text x="64.8" y="437.3">10</text>
<text x="64.8" y="440.8">11</text>
<text x="71.3" y="442.2">OUT2</text>
<text x="71.3" y="438.7">OUT1</text>
<text x="180.6" y="442.2">R12</text>
<text x="219.4" y="442.2">R11</text>
<text x="230.7" y="442.2">U13</text>
<text x="64.8" y="446.1">12</text>
<text x="64.8" y="449.6">13</text>
<text x="71.3" y="447.5">OUT3</text>
<text x="180.6" y="445.4">220</text>
<text x="219.4" y="445.4">220</text>
<text x="230.7" y="445.4">IIC I2C Logic Level Converter Bi-directional 5V to 3V3</text>
<text x="403.8" y="449">1u</text>
<text x="403.8" y="445.9">C2</text>
<text x="66.8" y="454.9">4</text>
<text x="71.3" y="451">OUT4</text>
<text x="93.9" y="452.8">5V</text>
<text x="100.5" y="451.4">3</text>
<text x="100.5" y="454.9">2</text>
<text x="218.5" y="453.1">1</text>
<text x="223" y="454.6">LV1</text>
<text x="236.1" y="454.6">HV1</text>
<text x="245.2" y="453.1">12</text>
<text x="4.1" y="456.7">G</text>
<text x="66.8" y="462">6</text>
<text x="66.8" y="458.4">5</text>
<text x="71.3" y="459.8">IN1</text>
<text x="71.3" y="456.3">ENA</text>
<text x="90.8" y="456.3">GND</text>
<text x="91.9" y="459.8">12V</text>
<text x="100.5" y="458.4">1</text>
<text x="218.5" y="460.2">2</text>
<text x="223" y="461.6">LV2</text>
<text x="236.1" y="461.6">HV2</text>
<text x="245.2" y="460.2">11</text>
<text x="371.8" y="461.2">A4988</text>
<text x="371.8" y="457.9">U15</text>
<text x="769.6" y="456.7">G</text>
<text x="66.8" y="467.3">7</text>
<text x="71.3" y="463.4">IN2</text>
<text x="218.5" y="467.3">3</text>
<text x="245.2" y="467.3">10</text>
<text x="359.6" y="465.5">1</text>
<text x="364.1" y="466.9">EN</text>
<text x="374.5" y="466.9">VMOT</text>
<text x="386.3" y="465.5">16</text>
<text x="442.4" y="465.1">J2</text>
<text x="66.8" y="470.8">8</text>
<text x="71.3" y="472.2">IN3</text>
<text x="71.3" y="468.7">ENB</text>
<text x="223" y="468.7">LV</text>
<text x="238.2" y="468.7">HV</text>
<text x="359.6" y="469">2</text>
<text x="359.6" y="472.5">3</text>
<text x="364.1" y="470.4">MS1</text>
<text x="364.1" y="474">MS2</text>
<text x="376.5" y="470.4">GND</text>
<text x="379.6" y="474">B2</text>
<text x="386.3" y="472.5">14</text>
<text x="386.3" y="469">15</text>
<text x="440.5" y="472.5">1</text>
<text x="442.4" y="468.2">KF129-5.08-4P</text>
<text x="66.8" y="474.3">9</text>
<text x="71.3" y="475.7">IN4</text>
<text x="218.5" y="474.3">4</text>
<text x="223" y="475.7">GND</text>
<text x="235.4" y="475.7">GND</text>
<text x="245.2" y="474.3">9</text>
<text x="359.6" y="476.1">4</text>
<text x="359.6" y="479.6">5</text>
<text x="364.1" y="477.5">MS3</text>
<text x="379.6" y="477.5">A2</text>
<text x="386.3" y="479.6">12</text>
<text x="386.3" y="476.1">13</text>
<text x="440.5" y="476.1">2</text>
<text x="440.5" y="479.6">3</text>
<text x="444" y="474.3">1</text>
<text x="444" y="477.8">2</text>
<text x="218.5" y="481.4">5</text>
<text x="223" y="482.8">LV3</text>
<text x="236.1" y="482.8">HV3</text>
<text x="245.2" y="481.4">8</text>
<text x="359.6" y="483.1">6</text>
<text x="364.1" y="481">RST</text>
<text x="364.1" y="484.5">SLP</text>
<text x="379.6" y="484.5">B1</text>
<text x="379.6" y="481">A1</text>
<text x="386.3" y="483.1">11</text>
<text x="440.5" y="483.1">4</text>
<text x="444" y="481.4">3</text>
<text x="444" y="484.9">4</text>
<text x="66.3" y="489.2">KF129-5.08-2P</text>
<text x="66.3" y="486.2">U11</text>
<text x="218.5" y="488.4">6</text>
<text x="223" y="489.8">LV4</text>
<text x="236.1" y="489.8">HV4</text>
<text x="245.2" y="488.4">7</text>
<text x="359.6" y="486.7">7</text>
<text x="359.6" y="490.2">8</text>
<text x="364.1" y="488.1">STEP</text>
<text x="364.1" y="491.6">DIR</text>
<text x="376.8" y="488.1">VDD</text>
<text x="376.8" y="491.6">GND</text>
<text x="386.3" y="490.2">9</text>
<text x="386.3" y="486.7">10</text>
<text x="64.8" y="493.7">1</text>
<text x="64.8" y="497.2">2</text>
<text x="68.3" y="495.5">1</text>
<text x="68.3" y="499">2</text>
<text x="66.3" y="508.6">KF129-5.08-2P</text>
<text x="66.3" y="505.6">U12</text>
<text x="64.8" y="513.1">1</text>
<text x="68.3" y="514.9">1</text>
<text x="181.7" y="515.9">LED0603-R-RD_RED</text>
<text x="182" y="512.8">VALVE2_OFF</text>
<text x="220.5" y="515.9">LED0603-FD_GREEN</text>
<text x="220.8" y="512.8">VALVE2_ON</text>
<text x="64.8" y="516.6">2</text>
<text x="68.3" y="518.4">2</text>
<text x="4.1" y="525.8">H</text>
<text x="180.6" y="526.9">R13</text>
<text x="215.9" y="526.9">R17</text>
<text x="230.7" y="525.1">U16</text>
<text x="769.6" y="525.8">H</text>
<text x="180.6" y="530">220</text>
<text x="215.9" y="530">220</text>
<text x="230.7" y="528.3">IIC I2C Logic Level Converter Bi-directional 5V to 3V3</text>
<text x="218.5" y="536">1</text>
<text x="223" y="537.5">LV1</text>
<text x="236.1" y="537.5">HV1</text>
<text x="245.2" y="536">12</text>
<text x="218.5" y="543.1">2</text>
<text x="223" y="544.5">LV2</text>
<text x="236.1" y="544.5">HV2</text>
<text x="245.2" y="543.1">11</text>
<text x="218.5" y="550.2">3</text>
<text x="223" y="551.6">LV</text>
<text x="238.2" y="551.6">HV</text>
<text x="245.2" y="550.2">10</text>
<text x="218.5" y="557.2">4</text>
<text x="245.2" y="557.2">9</text>
<text x="223" y="558.6">GND</text>
<text x="235.4" y="558.6">GND</text>
<text x="218.5" y="564.3">5</text>
<text x="223" y="565.7">LV3</text>
<text x="236.1" y="565.7">HV3</text>
<text x="245.2" y="564.3">8</text>
<text x="218.5" y="571.3">6</text>
<text x="223" y="572.7">LV4</text>
<text x="236.1" y="572.7">HV4</text>
<text x="245.2" y="571.3">7</text>
<text x="41.6" y="595.8">1</text>
<text x="110.8" y="595.8">2</text>
<text x="179.9" y="595.8">3</text>
<text x="249.1" y="595.8">4</text>
<text x="318.2" y="595.8">5</text>
<text x="387.3" y="595.8">6</text>
<text x="456.5" y="595.8">7</text>
<text x="525.6" y="595.8">8</text>
<text x="594.8" y="595.8">9</text>
<text x="663.9" y="595.8">10</text>
<text x="733.1" y="595.8">11</text>
</g>
</svg>
